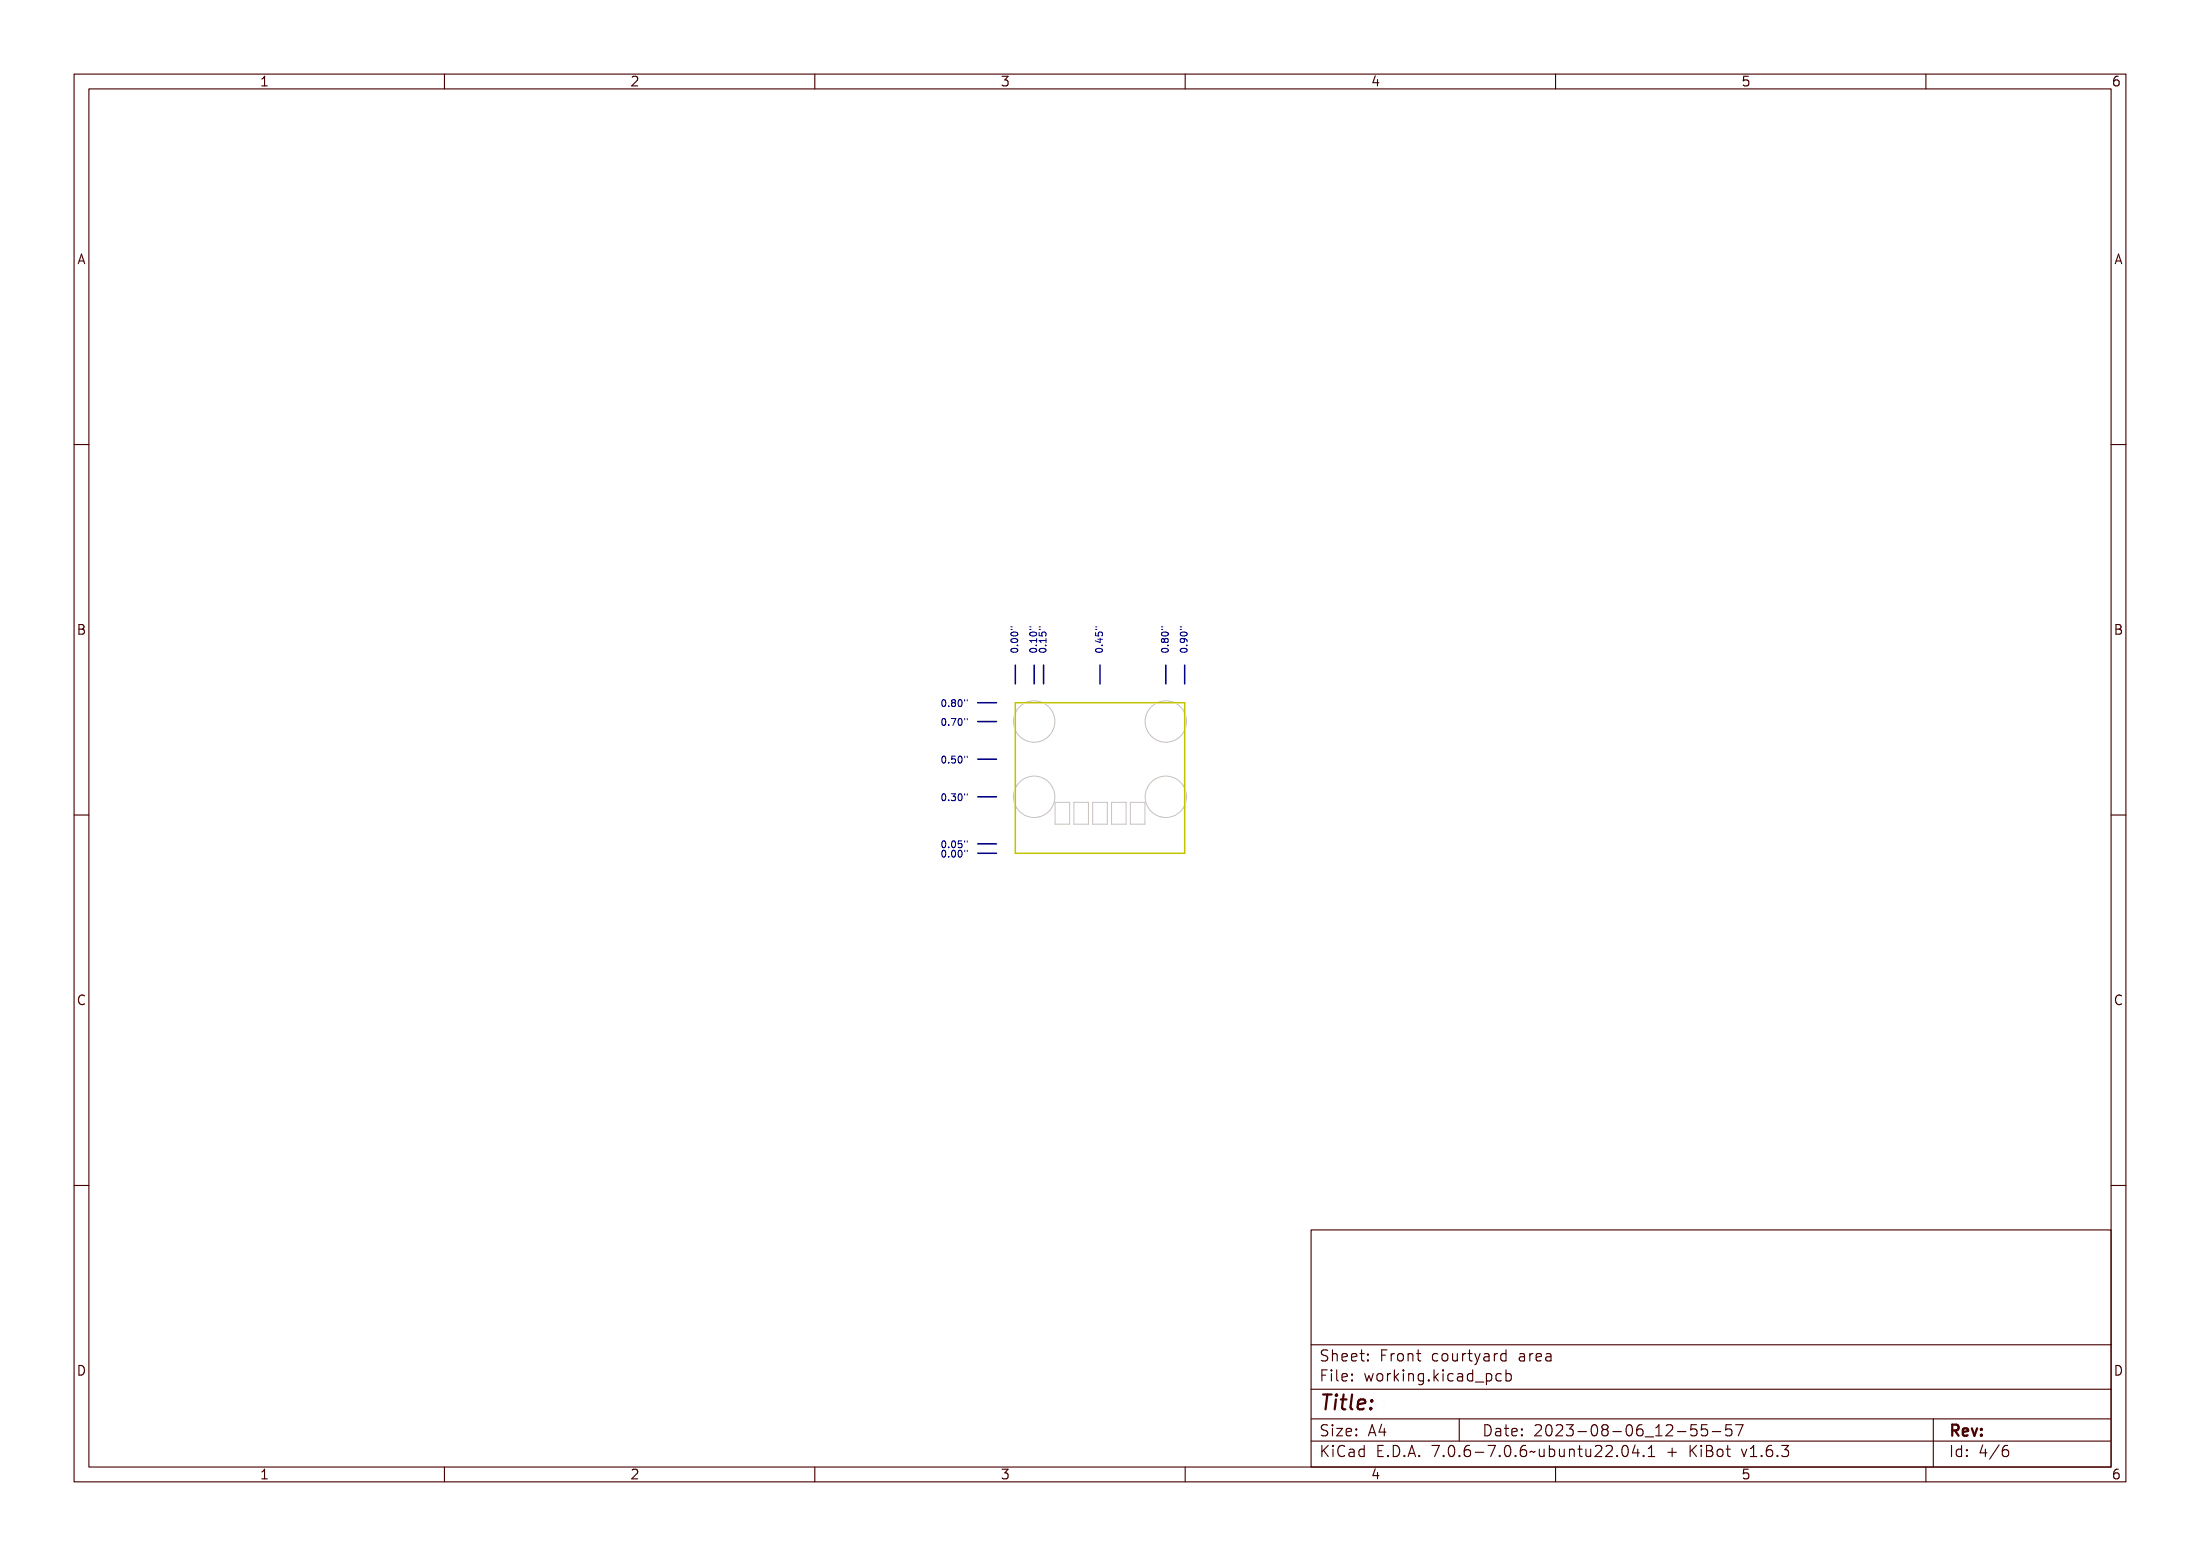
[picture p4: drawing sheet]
<svg xmlns="http://www.w3.org/2000/svg" width="297mm" height="210mm" viewBox="0 0 297 210" stroke-linecap="round" stroke-linejoin="round" font-family="sans-serif">
<g fill="none" stroke="#c2c2c2" stroke-width=".14">
<path d="M142.4 108.3h2v2.9h-2zM145 108.3h1.9v2.9h-1.9zM147.5 108.3h2v2.9h-2zM150.1 108.3h1.9v2.9h-1.9zM152.6 108.3h2v2.9h-2z"/>
<circle cx="139.6" cy="97.4" r="2.79"/>
<circle cx="157.4" cy="97.4" r="2.79"/>
<circle cx="139.6" cy="107.5" r="2.79"/>
<circle cx="157.4" cy="107.5" r="2.79"/>
</g>
<path d="M137.1 94.8h22.8v20.4h-22.8z" fill="none" stroke="#c2c200" stroke-width=".2"/>
<path d="M132 97.4h2.5M132 94.8h2.5M137.1 89.8v2.5M139.6 89.8v2.5M140.9 89.8v2.5M148.5 89.8v2.5M157.4 89.8v2.5M159.9 89.8v2.5M132 107.5h2.5M132 102.5h2.5M132 115.2h2.5M132 113.9h2.5" fill="none" stroke="#000084" stroke-width=".2"/>
<g fill="none" stroke="#000084" stroke-width=".14">
<path d="M127.2 97.1a.4 .4 0 0 1 .4 .2 .4 .4 0 0 1 0 .5 .27 .27 0 0 1-.3 .2 .27 .27 0 0 1-.3-.2v-.4zM127.2 94.6a.4 .4 0 0 1 .4 .2 .4 .4 0 0 1 0 .4 .27 .27 0 0 1-.3 .3 .27 .27 0 0 1-.3-.3v-.4zM127.2 97.2a.39 .39 0 0 1 .3 .4 .39 .39 0 0 1-.2 .3l-.2-.2zM127.2 94.7a.39 .39 0 0 1 .3 .3 .39 .39 0 0 1-.2 .4l-.2-.2zM127.9 97.8h.2v.2h-.2zM127.9 95.3h.2v.2h-.2zM128.5 97.1h.5l-.3 .9h-.1l.3-.8h-.4zM128.6 94.6a.25 .25 0 0 1 .4 0 .25 .25 0 0 1-.1 .4 .26 .26 0 0 1 .1 .4 .26 .26 0 0 1-.4 0 .26 .26 0 0 1 .1-.4l-.2-.1zM129.4 97.1a.4 .4 0 0 1 .4 .2 .4 .4 0 0 1 0 .5 .27 .27 0 0 1-.3 .2 .27 .27 0 0 1-.3-.2v-.4zM129.4 94.6a.4 .4 0 0 1 .4 .2 .4 .4 0 0 1 0 .4 .27 .27 0 0 1-.3 .3 .27 .27 0 0 1-.3-.3v-.4zM129.4 97.2a.39 .39 0 0 1 .3 .4 .39 .39 0 0 1-.2 .3l-.2-.2zM129.4 94.7a.39 .39 0 0 1 .3 .3 .39 .39 0 0 1-.2 .4l-.2-.2z"/>
<path d="M130.1 97.1h.1v.4h-.1zM130.1 94.6h.1v.3h-.1zM130.3 97.1h.1v.4h-.1zM130.3 94.6h.1v.3h-.1zM136.5 84.6h.3v.1h-.3zM136.5 84.8h.3v.1h-.3zM136.6 87.6a.41 .41 0 0 1 .7 .2 .41 .41 0 0 1-.7-.2zM136.6 86.1a.41 .41 0 0 1 .7 .2 .41 .41 0 0 1-.7-.2zM136.6 85.4a.41 .41 0 0 1 .7 .2 .41 .41 0 0 1-.7-.2zM136.6 87.5l.3-.1a.35 .35 0 0 1 .5 .3 .52 .52 0 0 1-.5 .3 .52 .52 0 0 1-.5-.3zM136.6 86l.3-.1a.35 .35 0 0 1 .5 .3 .52 .52 0 0 1-.5 .3 .52 .52 0 0 1-.5-.3zM136.6 85.3l.3-.1a.35 .35 0 0 1 .5 .3 .52 .52 0 0 1-.5 .3 .52 .52 0 0 1-.5-.3z"/>
<path d="M137.2 86.9h.2v.1h-.2zM139 86.1h.8v-.2h.1v.5h-.1v-.2h-.7l.1 .2h-.2zM139 84.6h.3v.1h-.3zM139 84.8h.3v.1h-.3zM139.1 87.6a.41 .41 0 0 1 .7 .2 .41 .41 0 0 1-.7-.2zM139.1 85.4a.41 .41 0 0 1 .7 .2 .41 .41 0 0 1-.7-.2zM139.1 87.5l.4-.1a.35 .35 0 0 1 .4 .3 .52 .52 0 0 1-.4 .3 .52 .52 0 0 1-.5-.3zM139.1 85.3l.4-.1a.35 .35 0 0 1 .4 .3 .52 .52 0 0 1-.4 .3 .52 .52 0 0 1-.5-.3zM139.7 86.9h.2v.1h-.2zM140.3 86.1h.8v-.2h.1v.5h-.1v-.2h-.7v.2h-.1zM140.3 85.3h.1v.3h.2a.33 .33 0 0 1 .4-.4 .33 .33 0 0 1 .1 .6h-.1a.24 .24 0 0 0 .1-.4 .24 .24 0 0 0-.4 0 .24 .24 0 0 0 0 .3h-.4zM140.3 84.6h.3v.1h-.3z"/>
<path d="M140.3 84.8h.3v.1h-.3zM140.4 87.6a.41 .41 0 0 1 .7 .2 .41 .41 0 0 1-.7-.2zM140.4 87.5l.3-.1a.35 .35 0 0 1 .5 .3 .52 .52 0 0 1-.5 .3 .52 .52 0 0 1-.4-.3zM141 86.9h.2v.1h-.2zM147.9 86h.6v-.1h.1v.1h.2v.1h-.2v.4h-.1l-.6-.3zM147.9 85.3h.1v.3h.2a.33 .33 0 0 1 .4-.4 .33 .33 0 0 1 .2 .6h-.2a.24 .24 0 0 0 .1-.4 .24 .24 0 0 0-.3 0 .24 .24 0 0 0-.1 .3h-.4zM147.9 84.6h.3v.1h-.3zM147.9 84.8h.3v.1h-.3zM148 87.6a.41 .41 0 0 1 .7 .2 .41 .41 0 0 1-.7-.2zM148 87.5l.3-.1a.35 .35 0 0 1 .5 .3 .52 .52 0 0 1-.5 .3 .52 .52 0 0 1-.4-.3zM148 86.1h.5v.3zM148.6 86.9h.2v.1h-.2z"/>
<path d="M156.8 84.6h.3v.1h-.3zM156.8 84.8h.3v.1h-.3zM156.8 86h.3l.1 .1a.26 .26 0 0 1 .4-.1 .26 .26 0 0 1 0 .4 .26 .26 0 0 1-.4-.1 .25 .25 0 0 1-.4 .1 .25 .25 0 0 1 0-.4zM156.9 87.6a.41 .41 0 0 1 .7 .2 .41 .41 0 0 1-.7-.2zM156.9 85.4a.41 .41 0 0 1 .7 .2 .41 .41 0 0 1-.7-.2zM156.9 87.5l.3-.1a.35 .35 0 0 1 .5 .3 .52 .52 0 0 1-.5 .3 .52 .52 0 0 1-.4-.3zM156.9 85.3l.3-.1a.35 .35 0 0 1 .5 .3 .52 .52 0 0 1-.5 .3 .52 .52 0 0 1-.4-.3zM157.5 86.9h.2v.1h-.2zM159.3 84.6h.4v.1h-.4zM159.3 84.8h.4v.1h-.4zM159.4 86l.2-.1a.42 .42 0 0 1 .5 0 .42 .42 0 0 1 .1 .5h-.1v-.1l-.1-.2-.2-.1a.29 .29 0 0 1 0 .5 .29 .29 0 0 1-.5-.1 .29 .29 0 0 1 .1-.4zM159.4 87.6a.41 .41 0 0 1 .7 .2 .41 .41 0 0 1-.7-.2z"/>
<path d="M159.4 85.4a.41 .41 0 0 1 .7 .2 .41 .41 0 0 1-.7-.2zM159.4 87.5l.4-.1a.35 .35 0 0 1 .4 .3 .52 .52 0 0 1-.4 .3 .52 .52 0 0 1-.5-.3zM159.4 85.3l.4-.1a.35 .35 0 0 1 .4 .3 .52 .52 0 0 1-.4 .3 .52 .52 0 0 1-.5-.3zM160 86.9h.2v.1h-.2zM127.2 114.9a.4 .4 0 0 1 .4 .2 .4 .4 0 0 1 0 .5 .27 .27 0 0 1-.3 .2 .27 .27 0 0 1-.3-.2v-.5zM127.2 107.3a.4 .4 0 0 1 .4 .2 .4 .4 0 0 1 0 .4 .27 .27 0 0 1-.3 .3 .27 .27 0 0 1-.3-.3v-.4zM127.2 113.6a.4 .4 0 0 1 .4 .2 .4 .4 0 0 1 0 .5 .27 .27 0 0 1-.3 .2 .27 .27 0 0 1-.3-.2v-.4zM127.2 102.2a.4 .4 0 0 1 .4 .2 .4 .4 0 0 1 0 .5 .27 .27 0 0 1-.3 .2 .27 .27 0 0 1-.3-.2v-.5zM127.2 115a.39 .39 0 0 1 .3 .3 .39 .39 0 0 1-.2 .4l-.2-.2zM127.2 107.4a.39 .39 0 0 1 .3 .3 .39 .39 0 0 1-.2 .4l-.2-.2zM127.2 113.7a.39 .39 0 0 1 .3 .4 .39 .39 0 0 1-.2 .4l-.2-.3zM127.2 102.3a.39 .39 0 0 1 .3 .3 .39 .39 0 0 1-.2 .4l-.2-.2z"/>
<path d="M127.9 115.6h.2v.2h-.2zM127.9 108h.2v.2h-.2zM127.9 114.3h.2v.2h-.2zM127.9 102.9h.2v.2h-.2zM128.5 107.3a.27 .27 0 0 1 .4 0 .27 .27 0 0 1 0 .4 .28 .28 0 0 1 0 .5 .28 .28 0 0 1-.4-.2 .22 .22 0 0 0 .3 .1 .22 .22 0 0 0 0-.3l-.2-.1v-.1h.1a.17 .17 0 0 0 .2-.2 .17 .17 0 0 0-.3 0zM128.5 102.2h.5v.1h-.4v.2a.33 .33 0 0 1 .4 .4 .33 .33 0 0 1-.5 .2v-.1a.24 .24 0 0 0 .3 0 .24 .24 0 0 0 .1-.3 .24 .24 0 0 0-.4 0zM128.6 114.9a.4 .4 0 0 1 .5 .2 .4 .4 0 0 1-.1 .5 .27 .27 0 0 1-.2 .2 .27 .27 0 0 1-.3-.2v-.5zM128.6 113.6a.4 .4 0 0 1 .5 .2 .4 .4 0 0 1-.1 .5 .27 .27 0 0 1-.2 .2 .27 .27 0 0 1-.3-.2v-.4zM128.7 115a.39 .39 0 0 1 .3 .3 .39 .39 0 0 1-.2 .4l-.2-.2zM128.7 113.7a.39 .39 0 0 1 .3 .4 .39 .39 0 0 1-.2 .4l-.2-.3zM129.3 113.6h.4v.1h-.3v.3a.33 .33 0 0 1 .4 .4 .33 .33 0 0 1-.6 .1v-.1a.24 .24 0 0 0 .4 0 .24 .24 0 0 0 0-.3 .24 .24 0 0 0-.3 0zM129.4 114.9a.4 .4 0 0 1 .4 .2 .4 .4 0 0 1 0 .5 .27 .27 0 0 1-.3 .2 .27 .27 0 0 1-.3-.2v-.5z"/>
<path d="M129.4 107.3a.4 .4 0 0 1 .4 .2 .4 .4 0 0 1 0 .4 .27 .27 0 0 1-.3 .3 .27 .27 0 0 1-.3-.3v-.4zM129.4 102.2a.4 .4 0 0 1 .4 .2 .4 .4 0 0 1 0 .5 .27 .27 0 0 1-.3 .2 .27 .27 0 0 1-.3-.2v-.5zM129.4 115a.39 .39 0 0 1 .3 .3 .39 .39 0 0 1-.2 .4l-.2-.2zM129.4 107.4a.39 .39 0 0 1 .3 .3 .39 .39 0 0 1-.2 .4l-.2-.2zM129.4 102.3a.39 .39 0 0 1 .3 .3 .39 .39 0 0 1-.2 .4l-.2-.2zM130.1 114.9h.1v.3h-.1zM130.1 107.3h.1v.3h-.1zM130.1 113.6h.1v.4h-.1zM130.1 102.2h.1v.3h-.1zM130.3 114.9h.1v.3h-.1zM130.3 107.3h.1v.3h-.1zM130.3 113.6h.1v.4h-.1z"/>
<path d="M130.3 102.2h.1v.3h-.1z"/>
<circle cx="127.3" cy="97.6" r=".08"/>
<circle cx="127.3" cy="95" r=".08"/>
<circle cx="128.8" cy="94.8" r=".15"/>
<circle cx="128.8" cy="95.2" r=".18"/>
<circle cx="129.5" cy="97.6" r=".08"/>
<circle cx="129.5" cy="95" r=".08"/>
<circle cx="136.9" cy="85.5" r=".08"/>
<circle cx="136.9" cy="87.7" r=".08"/>
<circle cx="136.9" cy="86.2" r=".08"/>
<circle cx="139.4" cy="85.5" r=".08"/>
<circle cx="139.4" cy="87.7" r=".08"/>
<circle cx="140.7" cy="87.7" r=".08"/>
<circle cx="148.3" cy="87.7" r=".08"/>
<circle cx="157" cy="86.2" r=".15"/>
<circle cx="157.2" cy="85.5" r=".08"/>
<circle cx="157.2" cy="87.7" r=".08"/>
<circle cx="157.4" cy="86.2" r=".18"/>
<circle cx="159.6" cy="86.2" r=".2"/>
<circle cx="159.8" cy="85.5" r=".08"/>
<circle cx="159.8" cy="87.7" r=".08"/>
<circle cx="127.3" cy="107.7" r=".08"/>
<circle cx="127.3" cy="114.1" r=".08"/>
<circle cx="127.3" cy="115.3" r=".08"/>
<circle cx="127.3" cy="102.6" r=".08"/>
<circle cx="128.8" cy="114.1" r=".08"/>
<circle cx="128.8" cy="115.3" r=".08"/>
<circle cx="129.5" cy="107.7" r=".08"/>
<circle cx="129.5" cy="115.3" r=".08"/>
<circle cx="129.5" cy="102.6" r=".08"/>
</g>
<g fill="none" stroke="#480000" stroke-width=".15">
<path d="M10 10h277v190h-277zM12 12h273v186h-273zM60 10v2M110 10v2M160 10v2M210 10v2M260 10v2M10 60h2M285 60h2M10 110h2M285 110h2M10 160h2"/>
<path d="M285 160h2M177 166h108v32h-108zM60 198v2M110 198v2M160 198v2M177 181.5h108M177 187.5h108M177 191.5h108M177 194.5h108M178.1 195.2h.2v.6l.6-.6h.3l-.6 .6 .6 .8h-.2l-.5-.7-.2 .2v.5h-.2zM178.2 185h.9v.2h-.7v.4h.6v.2h-.6v.7h-.2zM178.3 182.4l.5-.1h.2v.2a.34 .34 0 0 0-.4-.1 .34 .34 0 0 0-.2 .4 .62 .62 0 0 1 .6 .7 .71 .71 0 0 1-.8 .2v-.2a.4 .4 0 0 0 .4 .1 .4 .4 0 0 0 .3-.3l-.4-.2a.4 .4 0 0 1-.3-.3 .4 .4 0 0 1 .1-.4z"/>
<path d="M178.3 192.5l.5-.1h.2v.2a.34 .34 0 0 0-.4-.1 .34 .34 0 0 0-.2 .4 .62 .62 0 0 1 .6 .7 .71 .71 0 0 1-.8 .2v-.2a.4 .4 0 0 0 .4 .1 .4 .4 0 0 0 .3-.3l-.4-.2a.4 .4 0 0 1-.3-.3 .4 .4 0 0 1 .1-.4zM179.4 182.2h.2v.6a.35 .35 0 0 1 .4-.1 .35 .35 0 0 1 .2 .4v.6h-.2v-.8l-.2-.1a.28 .28 0 0 0-.2 .3v.6h-.2zM179.5 185.4h.4v.9h.4v.2h-.9v-.2h.3v-.8h-.2zM179.5 192.8h.4v.9h.4v.1h-.9v-.1h.3v-.8h-.2zM179.5 195.6h.4v.9h.4v.1h-.9v-.1h.3v-.8h-.2zM179.7 184.9h.2v.3h-.2zM179.7 192.3h.2v.3h-.2zM179.7 195.1h.2v.3h-.2zM180.6 184.9h.4v1.3l.1 .1h.3v.2a.4 .4 0 0 1-.5-.4v-1h-.3zM180.6 192.8h.8v.1l-.6 .8h.6v.1h-.8v-.1l.6-.8h-.6zM180.7 182.8a.49 .49 0 0 1 .6-.1 .49 .49 0 0 1 .2 .5h-.8a.42 .42 0 0 0 .3 .4 .42 .42 0 0 0 .4-.1v.2a.6 .6 0 0 1-.8-.1 .6 .6 0 0 1 .1-.8zM180.7 195.4l.3-.2h.2h.3v.2a.43 .43 0 0 0-.6 0 .43 .43 0 0 0-.2 .5 .43 .43 0 0 0 .2 .5 .43 .43 0 0 0 .6 0v.2a.62 .62 0 0 1-.7 0 .62 .62 0 0 1-.3-.7z"/>
<path d="M180.8 182.9l.2-.1a.27 .27 0 0 1 .3 .3h-.6zM181.8 195.6a.5 .5 0 0 1 .6-.1 .5 .5 0 0 1 .2 .5v.6h-.1v-.1a.38 .38 0 0 1-.5 .2 .38 .38 0 0 1-.2-.5 .38 .38 0 0 1 .4-.2h.3a.35 .35 0 0 0-.3-.4 .35 .35 0 0 0-.4 .2zM181.9 182.8a.49 .49 0 0 1 .6-.1 .49 .49 0 0 1 .2 .5h-.8a.42 .42 0 0 0 .3 .4 .42 .42 0 0 0 .5-.1v.2a.6 .6 0 0 1-.9-.1 .6 .6 0 0 1 .1-.8zM181.9 185.5a.49 .49 0 0 1 .6-.1 .49 .49 0 0 1 .2 .5h-.8a.42 .42 0 0 0 .3 .4 .42 .42 0 0 0 .5-.1v.2a.6 .6 0 0 1-.9-.1 .6 .6 0 0 1 .1-.8zM181.9 192.9a.49 .49 0 0 1 .6-.1 .49 .49 0 0 1 .2 .5h-.8a.42 .42 0 0 0 .3 .4 .42 .42 0 0 0 .5-.1v.2a.6 .6 0 0 1-.9-.1 .6 .6 0 0 1 .1-.8zM182 196.2l.5-.1a.31 .31 0 0 1-.2 .4 .31 .31 0 0 1-.4-.1zM182 182.9l.2-.1a.27 .27 0 0 1 .3 .3h-.6zM182 185.6l.2-.1a.27 .27 0 0 1 .3 .3h-.6zM182 193l.2-.1a.27 .27 0 0 1 .3 .3h-.6zM183 195.7l.4-.2 .2 .2v-.6h.2v1.5h-.2v-.1a.42 .42 0 0 1-.5 .1 .42 .42 0 0 1-.2-.5zM183.2 195.8a.23 .23 0 0 1 .4 0v.3a.33 .33 0 0 1-.2 .4 .48 .48 0 0 1-.2-.7zM183.2 182.3h.2v.4h.4v.1h-.4v.7l.1 .1h.3v.1a.41 .41 0 0 1-.6-.3v-.6h-.3v-.1h.3z"/>
<path d="M183.3 185.4h.2v.3h-.2zM183.3 186.2h.2v.3h-.2zM183.3 192.8h.2v.3h-.2zM183.3 193.6h.2v.2h-.2zM184.5 182.7h.2v.3h-.2zM184.5 183.5h.2v.2h-.2zM185.2 185.4h.2l.2 .8 .1-.5h.2l.2 .5 .1-.8h.2l-.2 1.1h-.2l-.2-.7-.2 .7h-.1zM185.4 195.2h.9v.2h-.7v.4h.6v.2h-.6v.5h.7v.1h-.9zM185.7 192.4h.2l.5 1.4h-.2l-.1-.3h-.5l-.1 .3h-.2zM185.8 192.6l.2 .7h-.4zM186.6 182.3h.9v.2h-.7v.4h.6v.2h-.6v.6h-.2zM186.7 185.5a.56 .56 0 0 1 .8 .2 .56 .56 0 0 1-.3 .7 .57 .57 0 0 1-.6-.2 .57 .57 0 0 1 .1-.7z"/>
<path d="M186.8 185.6a.26 .26 0 0 1 .3-.1 .26 .26 0 0 1 .2 .2v.2a.33 .33 0 0 1-.3 .4l-.2-.2zM186.9 196.4h.2v.2h-.2zM187.1 192.4h.2v.9h.2v.2h-.2v.3h-.2v-.3h-.6v-.2zM187.1 192.6v.7h-.4zM187.8 195.2a.76 .76 0 0 1 .9 .7 .76 .76 0 0 1-.9 .7zM188 195.4h.3a.73 .73 0 0 1 0 1.1h-.3zM188 182.7h.2v.2a.41 .41 0 0 1 .6-.2v.2a.37 .37 0 0 0-.5-.1 .37 .37 0 0 0-.1 .4v.5h-.2zM188 185.4h.2v.2a.41 .41 0 0 1 .6-.2v.2a.37 .37 0 0 0-.5-.1 .37 .37 0 0 0-.1 .4v.6h-.2zM189.1 184.9h.1v.9l.5-.4h.2l-.4 .4 .5 .7h-.2l-.4-.6-.2 .1v.5h-.1zM189.1 182.8a.56 .56 0 0 1 .8 .2 .56 .56 0 0 1-.3 .7 .57 .57 0 0 1-.6-.2 .57 .57 0 0 1 .1-.7zM189.2 182.9a.26 .26 0 0 1 .3-.1 .26 .26 0 0 1 .2 .2v.2a.33 .33 0 0 1-.3 .4l-.2-.2zM189.3 196.4h.3v.2h-.3z"/>
<path d="M190.2 182.7h.2v.1a.35 .35 0 0 1 .4-.1 .35 .35 0 0 1 .3 .4v.6h-.2v-.8l-.2-.1a.28 .28 0 0 0-.3 .3v.6h-.2zM190.3 185.4h.4v.9h.4v.2h-.9v-.2h.4v-.8h-.3zM190.5 195.2h.3l.4 1.4h-.2l-.1-.3h-.5l-.1 .3h-.2zM190.6 184.9h.1v.3h-.1zM190.6 195.4l.2 .7h-.4zM191.4 185.4h.2v.1a.35 .35 0 0 1 .4-.1 .35 .35 0 0 1 .3 .4v.7h-.2v-.9l-.2-.1a.28 .28 0 0 0-.3 .3v.7h-.2zM191.7 182.3h.1v.4h.4v.1h-.4v.7l.1 .1h.3v.1a.41 .41 0 0 1-.5-.3v-.6h-.3v-.1h.3zM191.7 196.4h.3v.2h-.3zM192.7 185.5l.3-.2 .3 .2v-.1h.2v1a.53 .53 0 0 1-.8 .4v-.2a.36 .36 0 0 0 .4 .1 .36 .36 0 0 0 .2-.4l-.2 .1a.51 .51 0 0 1-.5-.2 .51 .51 0 0 1 0-.5zM192.8 185.6a.25 .25 0 0 1 .3-.1 .25 .25 0 0 1 .2 .2v.2a.32 .32 0 0 1-.3 .4 .47 .47 0 0 1-.2-.7zM193.8 195.2h.9l-.5 1.4h-.2l.5-1.2h-.7zM194 182.8l.4-.2 .3 .1v.2a.4 .4 0 0 0-.6 0 .4 .4 0 0 0 0 .6 .4 .4 0 0 0 .6 0v.2a.58 .58 0 0 1-.8-.1 .58 .58 0 0 1 .1-.8z"/>
<path d="M194.1 186.2h.3v.3h-.3zM195.1 184.9h.2v.9l.4-.4h.3l-.5 .4 .5 .7h-.2l-.4-.6-.1 .1v.5h-.2zM195.1 182.8a.56 .56 0 0 1 .8 .2 .56 .56 0 0 1-.3 .7 .57 .57 0 0 1-.6-.2 .57 .57 0 0 1 .1-.7zM195.2 182.9a.26 .26 0 0 1 .3-.1 .26 .26 0 0 1 .2 .2v.2a.33 .33 0 0 1-.3 .4l-.2-.2zM195.3 196.4h.3v.2h-.3zM196.2 182.7h.2v.8l.2 .1a.28 .28 0 0 0 .3-.3v-.6h.2v1h-.2v-.1a.35 .35 0 0 1-.4 .2 .35 .35 0 0 1-.3-.5zM196.3 185.4h.5v.9h.3v.2h-.9v-.2h.4v-.8h-.3zM196.3 195.4a.45 .45 0 0 1 .5-.2 .45 .45 0 0 1 .3 .5v.5a.46 .46 0 0 1-.5 .5 .46 .46 0 0 1-.4-.5zM196.5 195.4a.39 .39 0 0 1 .4 .5v.2a.29 .29 0 0 1-.3 .4 .29 .29 0 0 1-.2-.4v-.5zM196.6 184.9h.2v.3h-.2zM197 191.5v3M197.6 185.5l.5-.2 .2 .1v.2a.4 .4 0 0 0-.6 0 .4 .4 0 0 0 0 .6 .4 .4 0 0 0 .6 0v.2a.58 .58 0 0 1-.8-.1 .58 .58 0 0 1 .1-.8z"/>
<path d="M197.6 182.7h.2v.2a.41 .41 0 0 1 .6-.2v.2a.37 .37 0 0 0-.4-.1 .37 .37 0 0 0-.2 .4v.5h-.2zM197.7 196.4h.3v.2h-.3zM198.7 185.4a.5 .5 0 0 1 .5-.1 .5 .5 0 0 1 .3 .5v.7h-.2v-.2a.38 .38 0 0 1-.5 .2 .38 .38 0 0 1-.2-.5 .38 .38 0 0 1 .5-.2h.2a.35 .35 0 0 0-.3-.4 .35 .35 0 0 0-.3 .2zM198.7 195.4l.3-.2h.2h.2v.2a.43 .43 0 0 0-.5 0 .43 .43 0 0 0-.1 .5 .44 .44 0 0 1 .6-.1 .44 .44 0 0 1 .1 .6 .47 .47 0 0 1-.6 .3 .47 .47 0 0 1-.3-.5v-.5zM198.8 186l.5-.1a.31 .31 0 0 1-.1 .4 .31 .31 0 0 1-.4-.1zM198.9 182.3h.2v.4h.4v.1h-.4v.7l.1 .1h.3v.1a.41 .41 0 0 1-.6-.3v-.6h-.3v-.1h.3zM198.9 195.9a.3 .3 0 0 1 .4 .3 .3 .3 0 0 1-.4 .2l-.1-.2zM199.8 182.7h.1l.4 .8 .3-.8h.2l-.4 .8a.55 .55 0 0 1-.6 .7v-.2h.3l.1-.3zM199.9 185.5l.3-.2 .3 .2v-.6h.2v1.6h-.2v-.2a.42 .42 0 0 1-.5 .1 .42 .42 0 0 1-.2-.5zM200 196h.5v.2h-.5zM200 185.6a.23 .23 0 0 1 .4 0l.1 .3a.33 .33 0 0 1-.3 .4 .48 .48 0 0 1-.2-.7zM200.1 192.4a.76 .76 0 0 1 1 .7 .76 .76 0 0 1-1 .7z"/>
<path d="M200.3 192.6h.3a.73 .73 0 0 1 0 1.1h-.3zM200.9 186.8h1.2v.1h-1.2zM201 195.2h.9l-.5 1.4h-.2l.5-1.2h-.7zM201.1 182.7a.5 .5 0 0 1 .5-.1 .5 .5 0 0 1 .3 .5v.6h-.2v-.1a.38 .38 0 0 1-.5 .2 .38 .38 0 0 1-.2-.5 .38 .38 0 0 1 .5-.2h.2a.35 .35 0 0 0-.2-.4 .35 .35 0 0 0-.4 .2zM201.2 183.3l.5-.1a.31 .31 0 0 1-.1 .4 .31 .31 0 0 1-.4-.1zM201.4 192.8a.5 .5 0 0 1 .6-.1 .5 .5 0 0 1 .2 .5v.6h-.1v-.1a.38 .38 0 0 1-.5 .2 .38 .38 0 0 1-.2-.5 .38 .38 0 0 1 .4-.2h.3a.35 .35 0 0 0-.3-.4 .35 .35 0 0 0-.4 .2zM201.6 193.4l.5-.1a.31 .31 0 0 1-.2 .4 .31 .31 0 0 1-.4-.1zM202.2 185.4h.2v.1a.42 .42 0 0 1 .6-.1 .42 .42 0 0 1 .1 .5 .42 .42 0 0 1-.1 .5 .42 .42 0 0 1-.6-.1v.6h-.2zM202.4 182.7h.2v.2a.41 .41 0 0 1 .6-.2v.2a.37 .37 0 0 0-.4-.1 .37 .37 0 0 0-.2 .4v.5h-.2zM202.5 185.6a.24 .24 0 0 1 .3-.1 .24 .24 0 0 1 .1 .2l.1 .2a.32 .32 0 0 1-.3 .4 .48 .48 0 0 1-.2-.7zM202.5 196.4h.3v.2h-.3zM202.8 192.4h.2v.4h.4v.1h-.4v.7l.1 .1h.3v.1a.41 .41 0 0 1-.6-.3v-.6h-.3v-.1h.3z"/>
<path d="M203.5 182.8l.3-.2 .3 .2v-.6h.2v1.5h-.2v-.1a.42 .42 0 0 1-.5 .1 .42 .42 0 0 1-.2-.5zM203.5 195.4a.45 .45 0 0 1 .6-.2 .45 .45 0 0 1 .2 .5v.5a.46 .46 0 0 1-.4 .5 .46 .46 0 0 1-.5-.5zM203.6 185.5l.5-.2 .2 .1v.2a.4 .4 0 0 0-.5 0 .4 .4 0 0 0 0 .6 .4 .4 0 0 0 .5 0v.2a.58 .58 0 0 1-.8-.1 .58 .58 0 0 1 .1-.8zM203.6 182.9a.23 .23 0 0 1 .4 0l.1 .3a.33 .33 0 0 1-.3 .4 .48 .48 0 0 1-.2-.7zM203.7 195.4a.39 .39 0 0 1 .4 .5v.2a.29 .29 0 0 1-.2 .4 .29 .29 0 0 1-.3-.4v-.5zM203.9 192.9a.49 .49 0 0 1 .6-.1 .49 .49 0 0 1 .2 .5h-.8a.42 .42 0 0 0 .3 .4 .42 .42 0 0 0 .5-.1v.2a.6 .6 0 0 1-.9-.1 .6 .6 0 0 1 .1-.8zM204 193l.2-.1a.27 .27 0 0 1 .3 .3h-.6zM204.7 184.9h.1v.6a.41 .41 0 0 1 .6-.1 .41 .41 0 0 1 .2 .5 .42 .42 0 0 1-.2 .5 .42 .42 0 0 1-.6-.1v.2h-.1zM204.9 185.6a.24 .24 0 0 1 .3-.1 .24 .24 0 0 1 .2 .2v.2a.32 .32 0 0 1-.3 .4 .48 .48 0 0 1-.2-.7zM204.9 196.4h.3v.2h-.3zM205.3 192.8h.2v.3h-.2zM205.3 193.6h.2v.2h-.2z"/>
<path d="M205.9 182.7a.5 .5 0 0 1 .5-.1 .5 .5 0 0 1 .3 .5v.6h-.2v-.1a.38 .38 0 0 1-.5 .2 .38 .38 0 0 1-.2-.5 .38 .38 0 0 1 .5-.2h.2a.35 .35 0 0 0-.2-.4 .35 .35 0 0 0-.4 .2zM205.9 195.4l.3-.2h.2h.2v.2a.43 .43 0 0 0-.5 0 .43 .43 0 0 0-.1 .5 .44 .44 0 0 1 .6-.1 .44 .44 0 0 1 .1 .6 .47 .47 0 0 1-.5 .3 .47 .47 0 0 1-.4-.5v-.5zM206.1 183.3l.4-.1a.31 .31 0 0 1-.1 .4 .31 .31 0 0 1-.4-.1zM206.1 195.9a.3 .3 0 0 1 .5 .3 .3 .3 0 0 1-.5 .2l-.1-.2zM207 196l.3-.1 .5 .1 .2-.1a.32 .32 0 0 1-.5 .2h-.3l-.2 .1zM207.2 182.7h.2v.2a.41 .41 0 0 1 .6-.2v.2a.37 .37 0 0 0-.4-.1 .37 .37 0 0 0-.2 .4v.5h-.2zM207.4 192.5a.5 .5 0 0 1 .7 0 .5 .5 0 0 1-.1 .7l-.4 .5h.7v.1h-.9v-.1l.2-.3a.72 .72 0 0 0 .4-.8l-.3-.1-.3 .2zM208.3 195.6h.1l.1 .8 .2 .1a.28 .28 0 0 0 .2-.3v-.6h.2v1h-.2v-.1a.35 .35 0 0 1-.4 .2 .35 .35 0 0 1-.2-.5zM208.3 182.8a.49 .49 0 0 1 .6-.1 .49 .49 0 0 1 .3 .5h-.8a.42 .42 0 0 0 .3 .4 .42 .42 0 0 0 .4-.1v.2a.6 .6 0 0 1-.8-.1 .6 .6 0 0 1 0-.8zM208.5 182.9l.2-.1a.27 .27 0 0 1 .3 .3h-.6zM208.7 192.6a.45 .45 0 0 1 .5-.2 .45 .45 0 0 1 .3 .5v.5a.46 .46 0 0 1-.5 .5 .46 .46 0 0 1-.4-.5zM208.9 192.6a.39 .39 0 0 1 .4 .5v.2a.29 .29 0 0 1-.3 .4 .29 .29 0 0 1-.2-.4v-.5z"/>
<path d="M209.5 195.1h.2v.6a.41 .41 0 0 1 .5-.1 .41 .41 0 0 1 .2 .5 .42 .42 0 0 1-.2 .5 .42 .42 0 0 1-.5-.1v.1h-.2zM209.5 182.7a.5 .5 0 0 1 .5-.1 .5 .5 0 0 1 .3 .5v.6h-.2v-.1a.38 .38 0 0 1-.5 .2 .38 .38 0 0 1-.2-.5 .38 .38 0 0 1 .5-.2h.2a.35 .35 0 0 0-.2-.4 .35 .35 0 0 0-.4 .2zM209.7 183.3l.4-.1a.31 .31 0 0 1-.1 .4 .31 .31 0 0 1-.4-.1zM209.7 195.8a.24 .24 0 0 1 .3-.1 .24 .24 0 0 1 .2 .2v.2a.32 .32 0 0 1-.3 .4 .48 .48 0 0 1-.2-.7zM209.8 192.5a.5 .5 0 0 1 .7 0 .5 .5 0 0 1-.1 .7l-.4 .5h.7v.1h-.9v-.1l.2-.3a.72 .72 0 0 0 .4-.8l-.3-.1-.3 .2zM210 198v2M210.7 195.6h.2v.8l.2 .1a.28 .28 0 0 0 .2-.3v-.6h.2v1h-.2v-.1a.35 .35 0 0 1-.4 .2 .35 .35 0 0 1-.2-.5zM211 192.4a.49 .49 0 0 1 .6 0 .49 .49 0 0 1 .2 .6l-.2 .1a.45 .45 0 0 1 .2 .6 .45 .45 0 0 1-.6 .2l-.2-.1v-.2a.37 .37 0 0 0 .5 .1 .37 .37 0 0 0 .1-.5h-.4v-.2a.28 .28 0 0 0 .4-.1 .28 .28 0 0 0 0-.3 .28 .28 0 0 0-.4 0h-.2zM211.9 195.6h.2v.1a.35 .35 0 0 1 .4-.1 .35 .35 0 0 1 .2 .4v.6h-.2v-.8l-.2-.1a.28 .28 0 0 0-.2 .3v.6h-.2zM212.4 193.2h.5v.2h-.5zM213.3 195.2h.2v.4h.4v.1h-.4v.7l.1 .1h.3v.1a.41 .41 0 0 1-.6-.3v-.6h-.3v-.1h.3zM213.5 192.6a.45 .45 0 0 1 .5-.2 .45 .45 0 0 1 .3 .5v.5a.46 .46 0 0 1-.5 .5 .46 .46 0 0 1-.4-.5z"/>
<path d="M213.7 192.6a.39 .39 0 0 1 .4 .5v.2a.29 .29 0 0 1-.3 .4 .29 .29 0 0 1-.2-.4v-.5zM214.3 195.6h.2v.8l.2 .1a.28 .28 0 0 0 .2-.3v-.6h.2v1h-.2v-.1a.35 .35 0 0 1-.4 .2 .35 .35 0 0 1-.2-.5zM214.7 192.5a.41 .41 0 0 1 .6-.1 .41 .41 0 0 1 0 .6l-.1 .1a.43 .43 0 0 1 .3 .6 .43 .43 0 0 1-.7 .2 .41 .41 0 0 1-.2-.4 .41 .41 0 0 1 .3-.4l-.3-.2zM215.5 195.3a.5 .5 0 0 1 .7 0 .5 .5 0 0 1-.1 .7l-.4 .5h.6v.1h-.9v-.1l.3-.3a.72 .72 0 0 0 .3-.8l-.2-.1-.3 .2zM216 193.2h.5v.2h-.5zM216.7 195.3a.5 .5 0 0 1 .7 0 .5 .5 0 0 1-.1 .7l-.4 .5h.6v.1h-.9v-.1l.3-.3a.72 .72 0 0 0 .3-.8l-.2-.1-.3 .2zM217.1 192.6a.45 .45 0 0 1 .5-.2 .45 .45 0 0 1 .3 .5v.5a.46 .46 0 0 1-.5 .5 .46 .46 0 0 1-.4-.5zM217.3 192.6a.39 .39 0 0 1 .4 .5v.2a.29 .29 0 0 1-.3 .4 .29 .29 0 0 1-.2-.4v-.5zM218.2 196.4h.2v.2h-.2zM218.3 192.6l.3-.2h.2h.2v.2a.43 .43 0 0 0-.5 0 .43 .43 0 0 0-.1 .5 .44 .44 0 0 1 .6-.1 .44 .44 0 0 1 .1 .6 .47 .47 0 0 1-.6 .3 .47 .47 0 0 1-.3-.5v-.5zM218.5 193.1a.3 .3 0 0 1 .4 .3 .3 .3 0 0 1-.4 .2l-.1-.2zM219.2 195.4a.45 .45 0 0 1 .5-.2 .45 .45 0 0 1 .3 .5v.5a.46 .46 0 0 1-.5 .5 .46 .46 0 0 1-.4-.5z"/>
<path d="M219.2 194.2h1.3v.1h-1.3zM219.4 195.4a.39 .39 0 0 1 .4 .5v.2a.29 .29 0 0 1-.3 .4 .29 .29 0 0 1-.3-.4l.1-.5zM220.7 192.5l.5-.1v1.3h.3v.1h-.8v-.1h.3v-1.1h-.3zM220.8 195.2h.2v.9h.2v.2h-.2v.3h-.2v-.3h-.6v-.2zM220.8 195.4v.7h-.4zM221.8 196.4h.2v.2h-.2zM221.8 192.5a.5 .5 0 0 1 .8 0 .5 .5 0 0 1-.2 .7l-.4 .5h.7v.1h-.9v-.1l.2-.3a.72 .72 0 0 0 .4-.8l-.3-.1-.3 .2zM222.8 195.3l.5-.1v1.3h.3v.1h-.8v-.1h.3v-1.1h-.3zM223.2 193.2h.5v.2h-.5zM224.3 192.4h.7v.2h-.6v.3a.51 .51 0 0 1 .7 .5 .51 .51 0 0 1-.7 .5l-.2-.1v-.2a.37 .37 0 0 0 .6 0 .37 .37 0 0 0-.1-.5h-.4zM225.4 195.5h.2v.4h.4v.2h-.4v.4h-.2v-.4h-.4v-.2h.4zM225.5 192.4h.7v.2h-.6v.3a.51 .51 0 0 1 .7 .5 .51 .51 0 0 1-.7 .5l-.2-.1v-.2a.37 .37 0 0 0 .6 0 .37 .37 0 0 0-.1-.5h-.4z"/>
<path d="M226.8 193.2h.5v.2h-.5zM227.5 195.2h.2v.6l.6-.6h.2l-.6 .6 .6 .8h-.2l-.5-.7-.1 .2v.5h-.2zM227.9 192.4h.7v.2h-.5v.3a.51 .51 0 0 1 .6 .5 .51 .51 0 0 1-.7 .5l-.2-.1v-.2a.37 .37 0 0 0 .6 0 .37 .37 0 0 0-.1-.5h-.4zM228.8 195.6h.4v.9h.4v.1h-.9v-.1h.4v-.8h-.3zM229 192.4h.9l-.5 1.4h-.2l.5-1.2h-.7zM229.1 195.1h.1v.3h-.1zM229.9 195.2h.4a.35 .35 0 0 1 .5 .2 .35 .35 0 0 1-.3 .5 .41 .41 0 0 1 .3 .5 .41 .41 0 0 1-.5 .2h-.4zM230.1 196h.2a.27 .27 0 0 1 .3 .2 .27 .27 0 0 1-.3 .3h-.2zM230.1 195.4h.2a.23 .23 0 0 1 .3 .2 .23 .23 0 0 1-.3 .2h-.2zM231.2 193.2h1.1M231.2 195.7a.56 .56 0 0 1 .8 .2 .56 .56 0 0 1-.3 .7 .57 .57 0 0 1-.6-.2 .57 .57 0 0 1 .1-.7zM231.3 195.8a.26 .26 0 0 1 .3-.1 .26 .26 0 0 1 .2 .2v.2a.33 .33 0 0 1-.3 .4l-.2-.2z"/>
<path d="M232.6 195.2h.1v.4h.4v.1h-.4l.1 .7v.1h.3v.1a.41 .41 0 0 1-.5-.3v-.6h-.3v-.1h.3zM233.7 192.3h-.7v.7l.2-.1h.5l.1 .2-.1 .5-.2 .2h-.3l-.2-.2M234.3 192.3h1l-.6 1.5M234.6 195.6h.2l.3 .9 .4-.9h.2l-.4 1h-.3zM236 195.3l.5-.1v1.3h.3v.1h-.8v-.1h.3v-1.1h-.3zM237.4 196.4h.3v.2h-.3zM238.4 195.4l.3-.2h.2h.2v.2a.43 .43 0 0 0-.5 0 .43 .43 0 0 0-.1 .5 .44 .44 0 0 1 .6-.1 .44 .44 0 0 1 .1 .6 .47 .47 0 0 1-.5 .3 .47 .47 0 0 1-.4-.5v-.5zM238.6 195.9a.3 .3 0 0 1 .4 .3 .3 .3 0 0 1-.4 .2l-.1-.2zM239.8 196.4h.3v.2h-.3zM240.7 195.2a.49 .49 0 0 1 .6 0 .49 .49 0 0 1 .2 .6l-.2 .1a.45 .45 0 0 1 .2 .6 .45 .45 0 0 1-.6 .2l-.2-.1v-.2a.37 .37 0 0 0 .5 .1 .37 .37 0 0 0 .1-.5l-.4-.1v-.1a.28 .28 0 0 0 .4-.1 .28 .28 0 0 0 0-.3 .28 .28 0 0 0-.4 0h-.2zM260 198v2M261 191.5v6.5"/>
<path d="M263.2 195.2h.8v.2h-.3v1.1h.3v.1h-.8v-.1h.3v-1.1h-.3zM264.4 195.7l.3-.2 .3 .2v-.6h.2v1.5h-.2v-.1a.42 .42 0 0 1-.5 .1 .42 .42 0 0 1-.2-.5zM264.6 195.8a.23 .23 0 0 1 .4 0v.3a.33 .33 0 0 1-.2 .4 .48 .48 0 0 1-.2-.7zM265.9 195.6h.2v.3h-.2zM265.9 196.4h.2v.2h-.2zM268.5 195.2h.2v.9h.2v.2h-.2v.3h-.2v-.3h-.6v-.2zM268.5 195.4v.7h-.4zM269.9 195.2h.2l-.8 1.6h-.2zM270.5 195.4l.2-.2h.3h.2v.2a.43 .43 0 0 0-.5 0 .43 .43 0 0 0-.2 .5 .44 .44 0 0 1 .7-.1 .44 .44 0 0 1 .1 .6 .47 .47 0 0 1-.6 .3 .47 .47 0 0 1-.3-.5v-.5zM270.6 195.9a.3 .3 0 0 1 .5 .3 .3 .3 0 0 1-.5 .2v-.2z"/>
<circle cx="196.7" cy="195.9" r=".13"/>
<circle cx="203.9" cy="195.9" r=".13"/>
<circle cx="209" cy="193.1" r=".13"/>
<circle cx="213.8" cy="193.1" r=".13"/>
<circle cx="215" cy="193.4" r=".29"/>
<circle cx="215" cy="192.8" r=".25"/>
<circle cx="217.4" cy="193.1" r=".13"/>
<circle cx="219.5" cy="195.9" r=".13"/>
</g>
<g fill="none" stroke="#480000" stroke-width=".3">
<path d="M178.1 188.4h1.4v.2h-.6v1.7h-.2v-1.7h-.6zM179.9 188.8h.7v1.3h.4v.2h-1.2v-.2h.5v-1.1h-.4zM180.3 188.3h.3v.3h-.3zM181.8 188.4h.2v.4h.6v.2h-.6v1l.2 .1h.4v.2a.55 .55 0 0 1-.8-.5v-.8h-.4v-.2h.4zM183 188.3h.6l.1 1.6 .1 .2h.4v.2a.54 .54 0 0 1-.8-.5v-1.4h-.4zM184.8 189a.65 .65 0 0 1 .8-.1 .65 .65 0 0 1 .3 .7h-1.1a.56 .56 0 0 0 .4 .5 .56 .56 0 0 0 .6-.1v.2a.81 .81 0 0 1-1.1-.1 .81 .81 0 0 1 .1-1.1zM185 189.1a.38 .38 0 0 1 .4-.1 .38 .38 0 0 1 .2 .4h-.8zM186.7 188.9h.3v.4h-.3zM186.7 189.9h.3v.4h-.3zM263.1 192.4a.73 .73 0 0 1 .9 .2v.3l-.3 .3 .2 .1 .3 .5h-.2l-.3-.4-.2-.2h-.2v.6h-.2zM263.3 192.6h.2a.26 .26 0 0 1 .3 .2 .26 .26 0 0 1-.2 .3h-.3zM264.5 192.9a.49 .49 0 0 1 .6-.1 .49 .49 0 0 1 .2 .5h-.8a.42 .42 0 0 0 .3 .4 .42 .42 0 0 0 .4-.1v.2a.6 .6 0 0 1-.8-.1 .6 .6 0 0 1 .1-.8z"/>
<path d="M264.6 193l.2-.1a.27 .27 0 0 1 .3 .3h-.6zM265.5 192.8h.2l.3 .9 .3-.9h.2l-.4 1h-.2zM267.1 192.8h.2v.3h-.2zM267.1 193.6h.2v.2h-.2z"/>
</g>
<text font-size="2.7" fill="#480000" x="178" y="190.3">Title:</text>
<g font-size="2" fill="#480000">
<text x="178" y="183.7">Sheet: Front courtyard area</text>
<text x="178" y="186.5">File: working.kicad_pcb</text>
<text x="178" y="193.9">Size: A4</text>
<text x="178" y="196.6">KiCad E.D.A. 7.0.6-7.0.6~ubuntu22.04.1 + KiBot v1.6.3</text>
<text x="200" y="193.9">Date: 2023-08-06_12-55-57</text>
<text x="263" y="196.6">Id: 4/6</text>
<text x="263" y="193.9">Rev:</text>
</g>
<g font-size="1.7" fill="#480000">
<text x="35" y="11.7">1</text>
<text x="85" y="11.7">2</text>
<text x="135" y="11.7">3</text>
<text x="185" y="11.7">4</text>
<text x="235" y="11.7">5</text>
<text x="285" y="11.7">6</text>
<text x="10.5" y="35.7">A</text>
<text x="285.5" y="35.7">A</text>
<text x="10.5" y="85.6">B</text>
<text x="285.5" y="85.6">B</text>
<text x="10.5" y="135.7">C</text>
<text x="285.5" y="135.7">C</text>
<text x="10.5" y="185.6">D</text>
<text x="285.5" y="185.6">D</text>
<text x="35" y="199.7">1</text>
<text x="85" y="199.7">2</text>
<text x="135" y="199.7">3</text>
<text x="185" y="199.7">4</text>
<text x="235" y="199.7">5</text>
<text x="285" y="199.7">6</text>
</g>
<g font-size="1.2" fill="#000084">
<text x="137.4" y="88.1" transform="rotate(-90 137.4 88.1)">0.00&quot;</text>
<text x="139.9" y="88.1" transform="rotate(-90 139.9 88.1)">0.10&quot;</text>
<text x="141.2" y="88.1" transform="rotate(-90 141.2 88.1)">0.15&quot;</text>
<text x="148.8" y="88.1" transform="rotate(-90 148.8 88.1)">0.45&quot;</text>
<text x="157.7" y="88.1" transform="rotate(-90 157.7 88.1)">0.80&quot;</text>
<text x="160.2" y="88.1" transform="rotate(-90 160.2 88.1)">0.90&quot;</text>
<text x="126.9" y="95.5">0.80&quot;</text>
<text x="126.9" y="98">0.70&quot;</text>
<text x="126.9" y="103.1">0.50&quot;</text>
<text x="126.9" y="108.2">0.30&quot;</text>
<text x="126.9" y="115.8">0.00&quot;</text>
<text x="126.9" y="114.5">0.05&quot;</text>
</g>
</svg>
